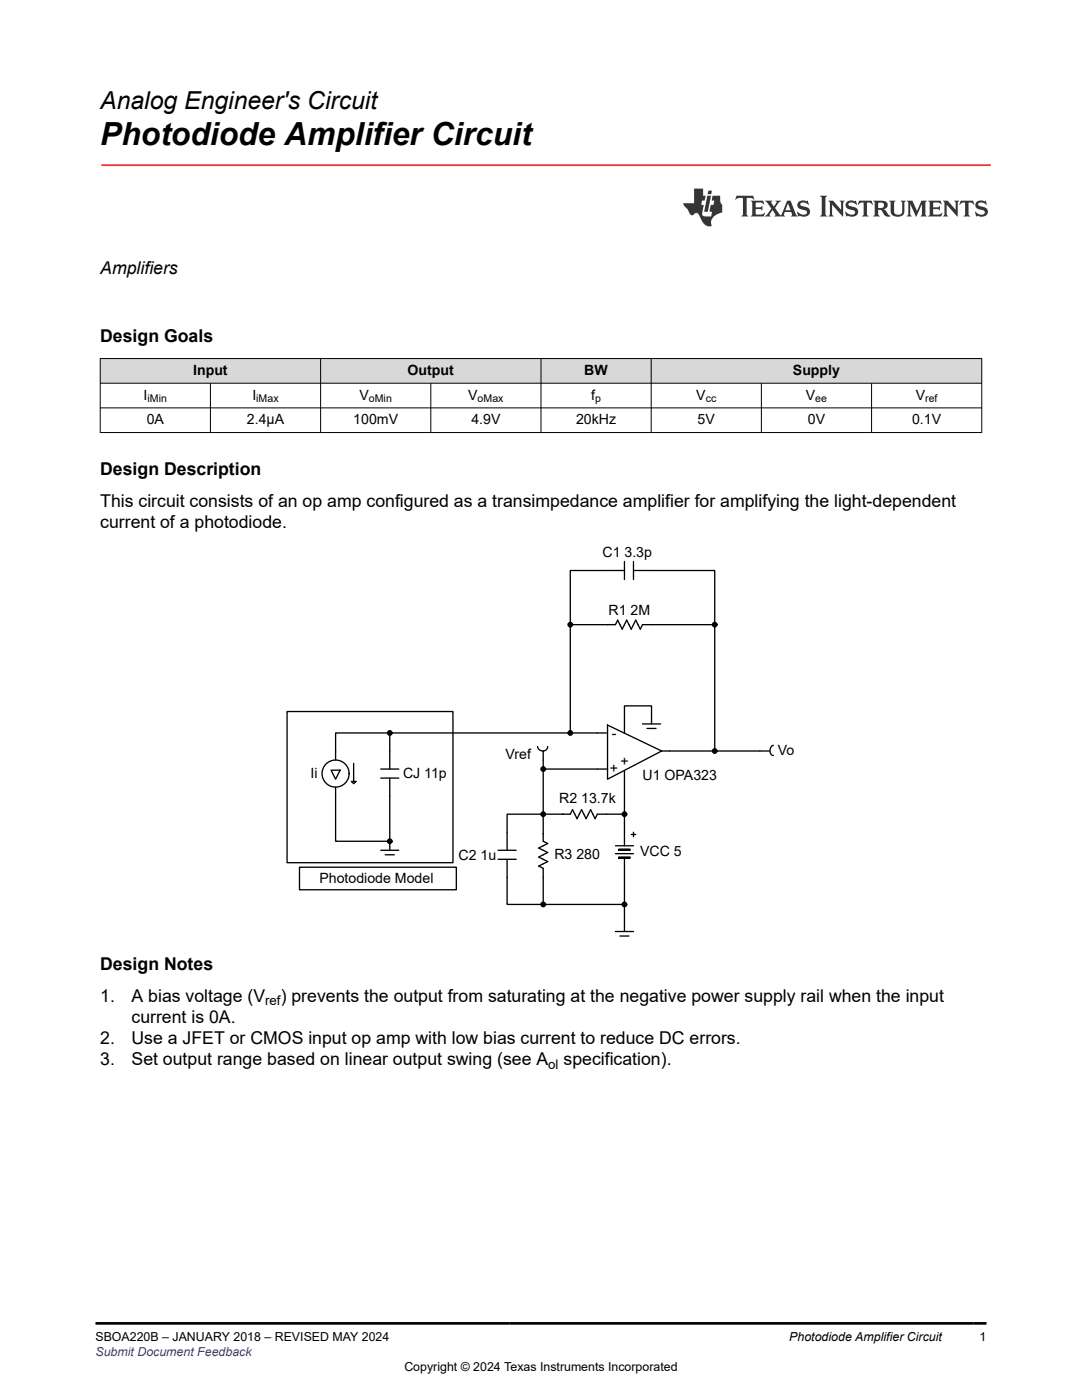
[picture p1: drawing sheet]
<svg xmlns="http://www.w3.org/2000/svg" width="216mm" height="279mm" viewBox="0 0 216 279" stroke-linecap="round" stroke-linejoin="round" font-family="sans-serif">
<g fill="#373435">
<path d="M159.3 40.3a.88 .88 0 0 0-.1 1 .88 .88 0 0 0 .8 .5l.8 .2a.43 .43 0 0 1 .2 .5 .43 .43 0 0 1-.4 .3 2.14 2.14 0 0 1-1.6-.5l.3 .9 .2-.1a1.78 1.78 0 0 0 2.1-.5 .96 .96 0 0 0-.9-1.3l-.8-.2-.2-.3a.97 .97 0 0 1 1.6 .1l-.1-.8-.2 .1-.5-.2a1.38 1.38 0 0 0-1.2 .3zM157.2 40.6l.5 1.4h-1zM152.6 40.1l1.3 1.5-.7 1.1-.6 .5h1.2l-.3-.3 .6-1 .7 1-.3 .3h2.2l-.3-.3 .2-.6h1.3l.2 .6-.3 .3h1.3l-.3-.5-1.1-2.6h-.6l-1.3 2.9-1.1-1.5 .6-1 .6-.4h-1.2l.3 .2-.6 .9-.5-.9 .2-.2zM149.8 40.1l.3 .5v2.1l-.3 .5h2.6l.2-.8-.6 .4h-1.2v-1.1l1 .1 .3 .2v-.9l-.3 .2-1 .1v-.9l.7-.1a1.02 1.02 0 0 1 .9 .4l-.1-.7zM147 39.1l-.2 .8a1.36 1.36 0 0 1 1.4-.3v3.1l-.3 .5h1.4l-.3-.5v-3l.3-.2a1.15 1.15 0 0 1 1.2 .4l-.2-.8z"/>
<path d="M194.8 40.3a.88 .88 0 0 0-.1 1 .88 .88 0 0 0 .8 .5l.8 .2a.43 .43 0 0 1 .2 .5 .43 .43 0 0 1-.4 .3 2.08 2.08 0 0 1-1.6-.5l.3 .9 .2-.1a1.76 1.76 0 0 0 2.1-.5 .95 .95 0 0 0-.9-1.3l-.9-.2-.1-.3a1 1 0 0 1 1.6 .1l-.1-.8-.3 .1-.3-.2a1.38 1.38 0 0 0-1.3 .3zM191.7 40.1l-.2 .8a.83 .83 0 0 1 1-.5l.1 2.3-.1 .2-.3 .3h1.4l-.3-.3v-.2v-2.1l.2-.2a.86 .86 0 0 1 .9 .5l-.2-.8zM188.2 40.1l.3 .5v2.1l-.3 .5h1l-.3-.5v-1.9l2.2 2.4v-2.6l.3-.5h-1l.3 .2v1.6l-1.6-1.8zM185.2 40.1l.3 .5v2.1l-.3 .5h2.6l.2-.8-.6 .4h-1.2v-1.1l1 .1 .3 .2v-.9l-.3 .2-1 .1v-.9l.6-.1a1.04 1.04 0 0 1 1.1 .4l-.2-.7zM180.9 40.1l.3 .5v2.1l-.3 .5h1l-.3-.5v-2l1.2 2.6 1.2-2.6v2l-.3 .5h1.3l-.4-.5v-2.1l.4-.5h-1.1l-.9 2-.9-2zM177.4 40.1l.3 .2a3.7 3.7 0 0 0 .3 2.6 1.68 1.68 0 0 0 2.4-.3l.1-2 .2-.5h-1l.3 .5v1.5a.82 .82 0 0 1-.8 .7 .82 .82 0 0 1-.8-.7v-1.8l.3-.2zM175.3 40.5l.1-.1a.63 .63 0 0 1 .8 .1 .63 .63 0 0 1 .1 .7l-.3 .3h-.8zM174.2 40.1l.3 .5v2.1l-.3 .5h1.4l-.3-.3-.1-1a.78 .78 0 0 1 1 .7 .89 .89 0 0 0 1.5 .4l-.5-.2-.5-.8-.4-.2a.84 .84 0 0 0 .8-.9 .84 .84 0 0 0-.8-.8zM171.4 40.1l-.2 .8h.1a.83 .83 0 0 1 1-.5v2.3v.2l-.3 .3h1.3l-.3-.3v-.2v-2.1l.2-.2a.87 .87 0 0 1 .9 .5l-.2-.8zM168.9 40.3a.88 .88 0 0 0-.1 1 .88 .88 0 0 0 .8 .5l.8 .2a.43 .43 0 0 1 .2 .5 .43 .43 0 0 1-.4 .3 1.52 1.52 0 0 1-1.5-.6l-.1 .1 .3 .9 .2-.1a1.79 1.79 0 0 0 2.1-.5 .95 .95 0 0 0-.9-1.3l-.8-.2-.2-.3a.97 .97 0 0 1 1.6 .1h.1l-.2-.8-.2 .1-.4-.2a1.34 1.34 0 0 0-1.3 .3zM165.3 40.1l.3 .5v2.1l-.3 .5h1l-.3-.5v-1.9l2.2 2.4v-2.6l.3-.5h-1l.3 .2v1.6l-1.6-1.8zM163.6 39.1l.4 .5v3.1l-.4 .5h1.4l-.3-.5v-3.1l.3-.5z"/>
<path d="M141.3 38l-.1 .8h.7l.2-.8zM141.1 39.1l-.6 3.2h.7l.7-3.2zM138.5 37.6v3h-2.2l.1 .3 .9 1.1a1.01 1.01 0 0 0 1 .9 .62 .62 0 0 1 .6-.4 .62 .62 0 0 1 .6 .4l.2 .3a2.2 2.2 0 0 0 2.1 2l.2-.1a1.96 1.96 0 0 1 1.5-2.5l.6-.2-.1-1.6a1.73 1.73 0 0 1-.3-1.7h-1.5l-.2 .9h.5l-.1 .9h-.6l-.2 .9v.4l.5 .1-.2 .9h-.7a.76 .76 0 0 1-1.1-.7l.3-1.6h-.5l.2-.9h.5l.2-.9h-.5v-1.5z"/>
</g>
<path d="M20.4 33h177.1" fill="none" stroke="#ed3237" stroke-width=".35"/>
<g fill="#d8d8d8">
<path d="M20 71.6h175.9v4.9h-175.9z" fill-rule="evenodd"/>
<path d="M20.1 71.6h43.8v4.8h-43.8z" fill-rule="evenodd"/>
<path d="M64 71.6h43.9v4.8h-43.9z" fill-rule="evenodd"/>
<path d="M108 71.6h21.9v4.8h-21.9z" fill-rule="evenodd"/>
<path d="M130 71.6h65.8v4.8h-65.8z" fill-rule="evenodd"/>
</g>
<g fill="none" stroke="#000" stroke-width=".2">
<path d="M19.9 71.6h176.1M19.9 76.5h176.1M20 71.5v14.9M42 76.5v9.9M64 71.5v14.9M86 76.5v9.9M107.9 71.5v14.9M129.9 71.5v14.9M151.9 76.5v9.9M173.9 76.5v9.9M195.9 71.5v14.9M19.9 81.4h176.1"/>
<path d="M19.9 86.3h176.1"/>
</g>
<circle cx="77.8" cy="146.3" r=".45" fill="#3c0000"/>
<circle cx="77.8" cy="146.3" r=".45" fill="none" stroke="#000" stroke-width=".26"/>
<circle cx="77.8" cy="167.9" r=".45" fill="#3c0000"/>
<circle cx="77.8" cy="167.9" r=".45" fill="none" stroke="#000" stroke-width=".26"/>
<circle cx="108.4" cy="153.5" r=".45" fill="#3c0000"/>
<circle cx="108.4" cy="153.5" r=".45" fill="none" stroke="#000" stroke-width=".26"/>
<circle cx="108.4" cy="162.5" r=".45" fill="#3c0000"/>
<circle cx="108.4" cy="162.5" r=".45" fill="none" stroke="#000" stroke-width=".26"/>
<circle cx="108.4" cy="180.5" r=".45" fill="#3c0000"/>
<circle cx="108.4" cy="180.5" r=".45" fill="none" stroke="#000" stroke-width=".26"/>
<circle cx="113.8" cy="124.7" r=".45" fill="#3c0000"/>
<circle cx="113.8" cy="124.7" r=".45" fill="none" stroke="#000" stroke-width=".26"/>
<circle cx="113.8" cy="146.3" r=".45" fill="#3c0000"/>
<circle cx="113.8" cy="146.3" r=".45" fill="none" stroke="#000" stroke-width=".26"/>
<circle cx="124.6" cy="162.5" r=".45" fill="#3c0000"/>
<circle cx="124.6" cy="162.5" r=".45" fill="none" stroke="#000" stroke-width=".26"/>
<circle cx="124.6" cy="180.5" r=".45" fill="#3c0000"/>
<circle cx="124.6" cy="180.5" r=".45" fill="none" stroke="#000" stroke-width=".26"/>
<circle cx="142.6" cy="124.7" r=".45" fill="#3c0000"/>
<circle cx="142.6" cy="124.7" r=".45" fill="none" stroke="#000" stroke-width=".26"/>
<circle cx="142.6" cy="149.9" r=".45" fill="#3c0000"/>
<g fill="none" stroke="#000" stroke-width=".26">
<path d="M124.6 113.9h-10.8v10.8M124.6 112.1v3.6M126.4 113.9h16.2v10.8M126.4 112.1v3.6M113.8 124.7h9l.5-.9 .9 1.8 .9-1.8 .9 1.8 .9-1.8 .9 1.8 .4-.9h14.4M113.8 124.7v21.6M142.6 124.7v25.2M66.1 153.7h1.8l-.9 1.8zM67 157.1v10.8h10.8M70.1 156h.9l-.4 .4zM70.6 152.4v3.6M76 153.5h3.6"/>
<path d="M76 155.3h3.6M77.8 146.3h-10.8v5.4M77.8 146.3v7.2M77.8 155.3v14.4M77.8 146.3h43.2M107.3 149a1.03 1.03 0 0 0 1.1 .9M108.4 149.9v18l.9 .4-1.8 .9 1.8 .9-1.8 .9 1.8 .9-1.8 .9 .9 .5v7.2M108.4 153.5h12.8M109.3 149a.9 .9 0 0 1-.9 .9M121.2 144.7l10.8 5.2-10.8 5.6zM124.6 153.8v15M128.2 144.5h3.6"/>
<path d="M129.1 145.4h1.8M130 144.5v-3.6h-5.4v5.4M131.8 149.9h21.6M154.3 148.8a1.09 1.09 0 0 0-.7 1 1.09 1.09 0 0 0 .7 1M76 169.7h3.6M76.9 170.6h1.8M99.4 169.7h3.6M99.4 171.5h3.6M101.2 171.5v9h7.2M101.2 166.1v3.6M122.8 168.8h3.6M122.8 170.4h3.6"/>
<path d="M123.5 169.5h2.2v.2h-2.2zM123.5 171h2.2v.3h-2.2zM124.6 162.5h-5.4l-.5 .9-.9-1.8-.9 1.8-.9-1.8-.9 1.8-.9-1.8-.4 .9h-12.6v3.6M124.6 171.3v14.6M126 166.5h.9M126.4 166.1v.9M108.4 180.5h16.2M122.8 185.9h3.6M123.7 186.8h1.8"/>
<circle cx="67" cy="154.4" r="2.7"/>
<circle cx="142.6" cy="149.9" r=".45"/>
</g>
<path d="M123.5 169.6h2.2M123.5 171.2h2.2" fill="none" stroke="#000" stroke-width=".23"/>
<path d="M59.8 173.1h31.3v4.5h-31.3z" fill-rule="evenodd" fill="#fff"/>
<path d="M57.3 142h33.1v30.2h-33.1zM59.8 173.1h31.3v4.5h-31.3z" fill="none" stroke="#000" stroke-width=".26"/>
<path d="M27.7 3.7l-.2 .6 .5-.3h.6v.2v2.2l-.2 .3h1l-.2-.3v-2.2v-.2h.5l.5 .3-.1-.6zM29.8 4.4l.2 .4v1.6l-.2 .3h1.9l.1-.6a1.08 1.08 0 0 1-1.3 .2v-.6h.6l.4 .1v-.6l-.4 .2h-.6v-.6l.2-.1a1 1 0 0 1 1 .3l-.1-.6zM31.8 4.4l1 1.2-1 1.1h.9l-.2-.2 .4-.7 .5 .7-.2 .2h1.6l-.2-.2 .1-.4h1l.1 .4-.1 .2h.9l-.2-.3-.8-2h-.5l-1 2.2-.8-1.1 .9-1.1h-.8l.2 .2-.5 .7-.3-.7 .1-.2zM35.2 4.8l.4 1h-.8zM36.8 4.6a.65 .65 0 0 0-.2 .7 .65 .65 0 0 0 .6 .4l.7 .2 .1 .2a.79 .79 0 0 1-.7 .4 .79 .79 0 0 1-.7-.5l.1 .7 .2-.1a.93 .93 0 0 0 1.1 .1 .93 .93 0 0 0 .4-.9 1.46 1.46 0 0 0-1.2-.6l-.1-.4a1.09 1.09 0 0 1 1.2 .2l-.2-.6-.1 .1-.6-.1zM28.4 7.2l.2 .4v2.3l-.2 .4h1l-.2-.4v-2.3l.2-.4zM29.6 7.9l.2 .4v1.6l-.2 .4h.8l-.3-.4v-1.4l1.7 1.8v-2l.2-.4h-.8l.2 .3 .1 1.1-1.2-1.4zM32.3 8.1a.65 .65 0 0 0-.2 .7 .65 .65 0 0 0 .7 .4l.6 .2 .1 .3a.79 .79 0 0 1-.7 .3 .79 .79 0 0 1-.7-.5l.1 .8 .2-.1a.93 .93 0 0 0 1.1 0 .93 .93 0 0 0 .4-.9 1.46 1.46 0 0 0-1.2-.6l-.1-.4a1.09 1.09 0 0 1 1.2 .2l-.2-.6-.1 .1-.6-.1zM34.1 7.9l-.1 .7a.63 .63 0 0 1 .7-.4l.1 1.7-.3 .4h1l-.2-.4v-1.7a.66 .66 0 0 1 .8 .4l-.1-.7zM36.2 7.9l.2 .4v1.6l-.2 .4h.9l-.2-.2v-.8l.5 .1 .1 .1a.79 .79 0 0 0 1.2 .7l-1-1a.61 .61 0 0 0 .6-.6 .61 .61 0 0 0-.5-.6zM36.9 8.3l.2-.1a.47 .47 0 0 1 .5 .1 .47 .47 0 0 1 .1 .5l-.2 .2h-.6zM38.5 7.9l.2 .3a2.27 2.27 0 0 0 .4 1.9 1.04 1.04 0 0 0 1.7-.6v-1.3l.2-.3h-.8l.2 .4v1.2a.6 .6 0 0 1-.6 .5 .6 .6 0 0 1-.6-.5v-1.2l.3-.4zM41.1 7.9l.2 .4v1.6l-.2 .4h.7l-.2-.4v-1.5l.9 1.9 .8-1.9v1.5l-.2 .4h1l-.3-.4v-1.6l.3-.4h-.8l-.7 1.6-.7-1.6zM44.3 7.9l.2 .4v1.6l-.2 .4h1.9l.1-.6a1.09 1.09 0 0 1-1.3 .1v-.6h.6l.4 .2v-.7l-.4 .2h-.6v-.5l.2-.2a1.01 1.01 0 0 1 1 .3l-.1-.6zM46.4 7.9l.3 .4v1.6l-.3 .4h.8l-.2-.4v-1.4l1.6 1.8v-2l.2-.4h-.7l.2 .3v1.1l-1.2-1.4zM49 7.9l-.1 .7a.63 .63 0 0 1 .8-.4v1.7l-.3 .4h1l-.2-.4v-1.7a.66 .66 0 0 1 .8 .4l-.1-.7zM51.4 8.1a.65 .65 0 0 0-.2 .7 .65 .65 0 0 0 .6 .4l.6 .2 .2 .3a.79 .79 0 0 1-.8 .3 .79 .79 0 0 1-.6-.5l.1 .8 .2-.1a.93 .93 0 0 0 1 0 .93 .93 0 0 0 .5-.9 1.46 1.46 0 0 0-1.3-.6l-.1-.4a1.09 1.09 0 0 1 1.3 .2l-.2-.6-.2 .1-.5-.1z" fill="#231f20"/>
<path d="M21.1 2.3v2.8h-2.1l.1 .4 .9 .9a.95 .95 0 0 0 .9 .9 .59 .59 0 0 1 .6-.3 .59 .59 0 0 1 .5 .3l.4 .8a1.59 1.59 0 0 0 2.1 1.3 1.61 1.61 0 0 1 1-2.2l1-.4-.1-1.4a1.59 1.59 0 0 1-.4-1.7h-1.4l-.2 .9h.5l-.1 .8h-.5l-.2 1v.3h.4l-.2 .9h-.6a.73 .73 0 0 1-1.1-.6l.3-1.6h-.5l.2-.8h.5l.2-.9h-.5v-1.4zM23.6 3.7l-.6 3h.7l.6-3zM23.8 2.7l-.1 .7h.7l.1-.7z" fill="#ed1c24"/>
<path d="M19 15h177.8M19 264.1h177.8" fill="none" stroke="#000" stroke-width=".53"/>
<path d="M0 0h215.9v15.9h-215.9z" fill-rule="evenodd" fill="#fff"/>
<text font-size="6.3" x="20" y="29">Photodiode Amplifier Circuit</text>
<text font-size="4.9" x="20" y="21.8">Analog Engineer's Circuit</text>
<g font-size="3.5">
<text x="20" y="54.6">Amplifiers</text>
<text x="20" y="68.3">Design Goals</text>
<text x="20" y="94.7">Design Description</text>
<text x="20" y="101.1">This circuit consists of an op amp configured as a transimpedance amplifier for amplifying the light-dependent</text>
<text x="20" y="105.3">current of a photodiode.</text>
<text x="20" y="193.6">Design Notes</text>
<text x="20" y="199.9">1.</text>
<text x="26.3" y="199.9">A bias voltage (V</text>
<text x="56" y="199.9">) prevents the output from saturating at the negative power supply rail when the input</text>
<text x="20" y="208.4">2.</text>
<text x="26.2" y="208.4">Use a JFET or CMOS input op amp with low bias current to reduce DC errors.</text>
<text x="26.2" y="204.2">current is 0A.</text>
<text x="20" y="212.6">3.</text>
<text x="26.2" y="212.6">Set output range based on linear output swing (see A</text>
<text x="112.4" y="212.6">specification).</text>
</g>
<g font-size="2.8">
<text x="38.5" y="74.8">Input</text>
<text x="81.3" y="74.8">Output</text>
<text x="116.6" y="74.8">BW</text>
<text x="158.2" y="74.8">Supply</text>
<text x="28.7" y="79.8">I</text>
<text x="50.4" y="79.8">I</text>
<text x="71.7" y="79.8">V</text>
<text x="93.4" y="79.8">V</text>
<text x="118" y="79.8">f</text>
<text x="138.9" y="79.8">V</text>
<text x="160.8" y="79.8">V</text>
<text x="182.7" y="79.8">V</text>
<text x="29.3" y="84.7">0A</text>
<text x="49.3" y="84.7">2.4µA</text>
<text x="70.5" y="84.7">100mV</text>
<text x="94.1" y="84.7">4.9V</text>
<text x="114.9" y="84.7">20kHz</text>
<text x="139.2" y="84.7">5V</text>
<text x="161.2" y="84.7">0V</text>
<text x="182" y="84.7">0.1V</text>
<text x="120.2" y="111.2">C1 3.3p</text>
<text x="121.4" y="122.7">R1 2M</text>
<text x="122.1" y="147.3">-</text>
<text x="62" y="155.4">Ii</text>
<text x="80.4" y="155.3">CJ 11p</text>
<text x="100.9" y="151.5">Vref</text>
<text x="121.7" y="154.2">+</text>
<text x="123.8" y="152.9">+</text>
<text x="128.2" y="155.6">U1 OPA323</text>
<text x="155.2" y="150.6">Vo</text>
<text x="111.6" y="160.3">R2 13.7k</text>
<text x="91.5" y="171.6">C2 1u</text>
<text x="110.6" y="171.4">R3 280</text>
<text x="127.7" y="170.9">VCC 5</text>
<text x="63.7" y="176.3">Photodiode Model</text>
</g>
<g font-size="2.6">
<text x="52.9" y="200.6">ref</text>
<text x="109.4" y="213.3">ol</text>
</g>
<g font-size="2.5">
<text x="19" y="267.6">SBOA220B – JANUARY 2018 – REVISED MAY 2024</text>
<text x="157.5" y="267.6">Photodiode Amplifier Circuit</text>
<text x="195.5" y="267.6">1</text>
<text x="80.7" y="273.5">Copyright © 2024 Texas Instruments Incorporated</text>
</g>
<text font-size="2.5" fill="#00f" x="19" y="270.6">Submit Document Feedback</text>
<g font-size="2.1">
<text x="29.4" y="80.3">iMin</text>
<text x="51.1" y="80.3">iMax</text>
<text x="73.6" y="80.3">oMin</text>
<text x="95.3" y="80.3">oMax</text>
<text x="118.7" y="80.3">p</text>
<text x="140.8" y="80.3">cc</text>
<text x="162.7" y="80.3">ee</text>
<text x="184.6" y="80.3">ref</text>
</g>
</svg>
